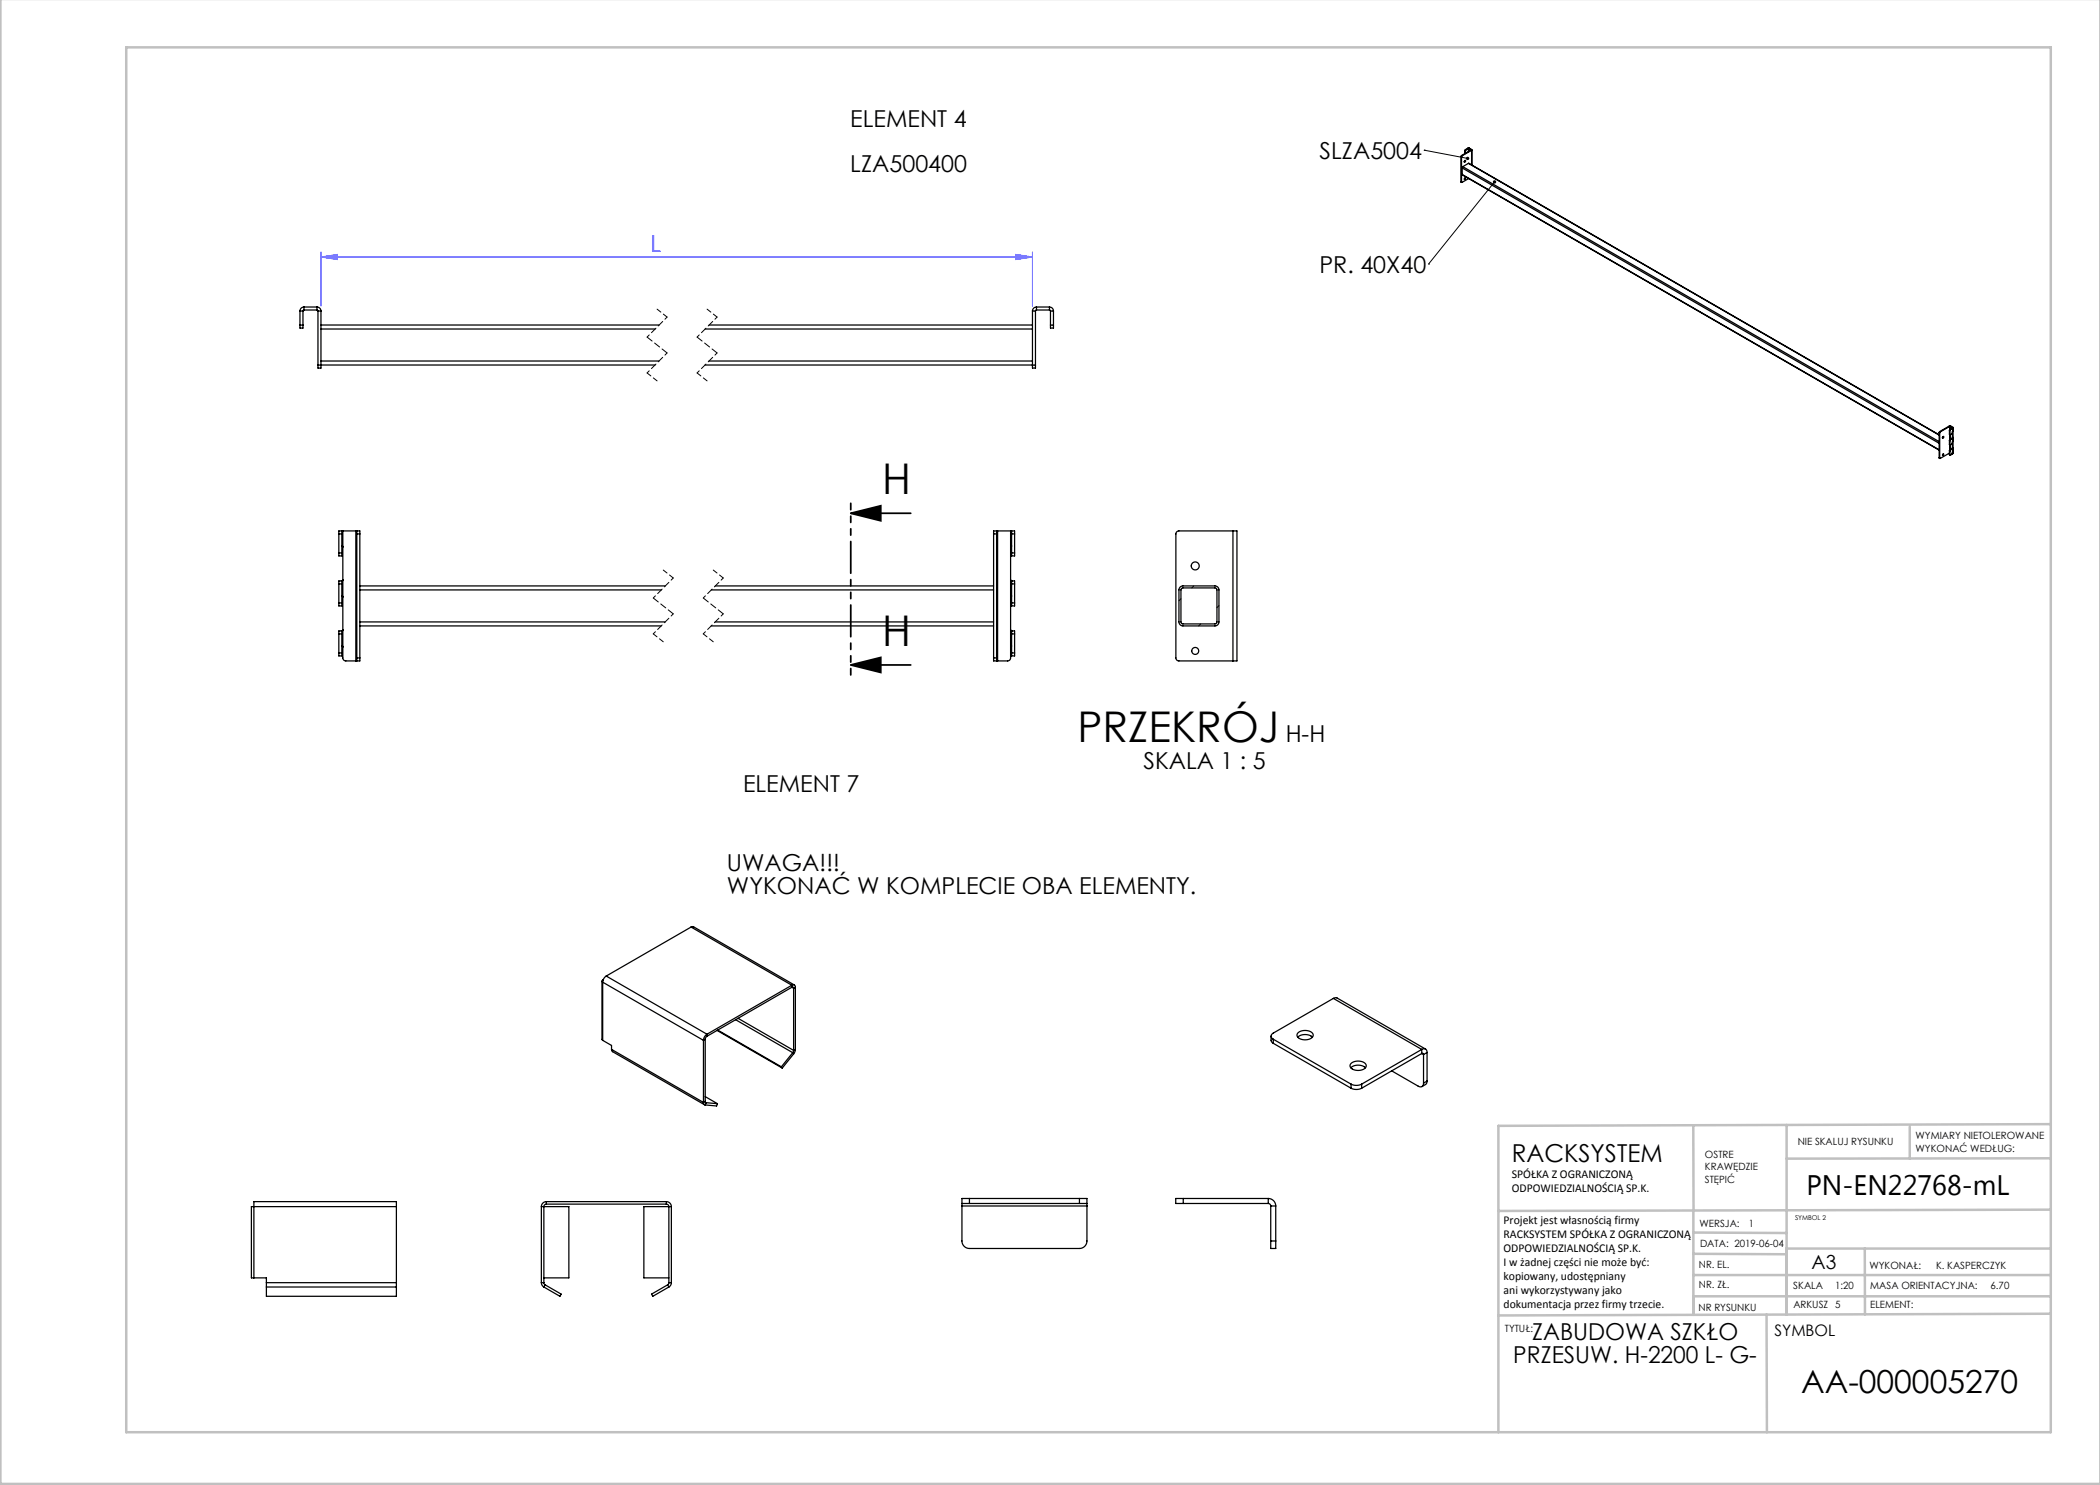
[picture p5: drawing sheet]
<svg xmlns="http://www.w3.org/2000/svg" width="420mm" height="297mm" viewBox="0 0 420 297" stroke-linecap="round" stroke-linejoin="round" font-family="sans-serif">
<path d="M170.2 102.7h12M170.2 102.7l6-1.5v3zM170.2 133h12M170.2 133l6-1.5v3z" fill="none" stroke="#000" stroke-width=".35"/>
<path d="M64.2 51.4l3.3-.5v1zM64.2 50.4v10.8M64.2 51.4h142.3M203.2 50.9l3.3 .5-3.3 .5zM206.5 50.4v10.8" fill="none" stroke="#00f" stroke-width=".2"/>
<path d="M129.4 74.6l2 1.6M131.4 61.8l2 1.6M139.4 74.6l2 1.6M141.4 61.8l2 1.6M132.7 114l2 1.6M142.7 114l2 1.6M130.7 126.8l2 1.6M140.7 126.8l2 1.6" fill="none" stroke="#000" stroke-width=".2" stroke-dasharray="1.3 .6" stroke-dashoffset=".3"/>
<path d="M133.4 63.4l-4 4M133.4 70.6l-4 4M143.4 63.4l-4 4M143.4 70.6l-4 4M134.7 115.6l-4 4M144.7 115.6l-4 4M134.7 122.8l-4 4M144.7 122.8l-4 4" fill="none" stroke="#000" stroke-width=".2" stroke-dasharray="1.3 .6" stroke-dashoffset=".7"/>
<path d="M129.4 67.4l4 3.2M139.4 67.4l4 3.2M130.7 119.6l4 3.2M140.7 119.6l4 3.2" fill="none" stroke="#000" stroke-width=".2" stroke-dasharray="1.3 .6"/>
<path d="M170.2 100.7v34.3" fill="none" stroke="#000" stroke-width=".35" stroke-dasharray="6.3 1.3 1.3 1.3 1.3 1.3" stroke-dashoffset="5.1"/>
<path d="M284.8 30h.1M284.8 30l8.7 1.7M298.9 36.4l-13.2 16.4M285.7 52.8h.1" fill="none" stroke="#000" stroke-width=".2"/>
<g fill="none" stroke="#c0c0c0" stroke-width=".5">
<path d="M.1 -.1v296.9h419.9M25.2 9.5h385v276.9h-385zM338.7 225.2v16.9M357.3 225v37.9M382 225.4v6.3M410.1 224.8l-110.4 .4v61.2M410.1 231.7h-52.8M338.7 259.3h71.5M338.7 255h71.5M338.7 250.8l18.6 .1M338.7 246.5l18.6 .1M338.7 242.1v20.9"/>
<path d="M373 249.7v13.2M410.1 241.9l-110.4 .3M410.2 249.7h-52.9v13.2M353.3 262.9l.1 23.5M410.2 262.7l-110.5 .4"/>
</g>
<path d="M170.2 102.7l6-1.5v3zM170.2 133l6-1.5v3z" fill="#000"/>
<path d="M64.2 51.4l3.3-.5v1zM203.2 50.9l3.3 .5-3.3 .5z" fill="#00f"/>
<path d="M293.3 31.4a.34 .34 0 0 0 .1 .6 .34 .34 0 0 0 .5-.3h-.4h.4a.34 .34 0 0 0-.2-.3 .34 .34 0 0 0-.4 0zM298.7 36.2a.34 .34 0 0 0 0 .4 .34 .34 0 0 0 .5 0 .34 .34 0 0 0-.1-.5l-.2 .3 .2-.3z" fill="#000"/>
<g fill="none" stroke="#000" stroke-width=".25">
<path d="M292.2 36.4l.1 .1M292.2 36.4h.1M292.2 31.3l.1 .1M292.2 31.3v5.1M292.3 31.1l-.1 .2M292.3 31.4v5M292.3 31.1l.1 .1M292.4 31.2l-.1 .2M292.4 34.9l95.4 55.1M292.4 33.6l95.4 55.1M292.4 33.6v1.3M292.6 33.3l-.2 .3"/>
<path d="M292.6 33.3l95.2 55M293 35.6l.1 .1-.2 .2zM293 32.1l-.1 .3M293 32.1v.1M293 30.1l.1 .1M293 30.1v.6M293 32.1v.2M293 35.6l-.1 .2M293.1 29.9l-.1 .2M293.1 30.2v.5M293.1 29.9l.1 .1M293.2 30l-.1 .2"/>
<path d="M293.6 29.6h.3M293.6 29.6l.1 .1M293.6 29.6l-.5 .3M293.7 29.7h.1M293.7 32.7l94.1 54.3M293.7 29.7l-.5 .3M293.7 32.7l-1.1 .6M293.7 29.7v.6M293.7 35.7l-1.3 .8-.1-.1M293.8 29.7l.5 .4M293.8 29.7v.6M293.9 29.6l-.1 .1"/>
<path d="M293.9 29.6l.4 .3M294.2 30h.1M294.2 30l-1.9 1.1M294.3 29.9v.2M294.3 30.1l-1.9 1.1M294.3 29.9l-.1 .1M294.3 30.1v2.9M294.4 30v3M60 65v.6h.6v-.6M60 62.2h.6M60 65h.6M60 62.2v2.8"/>
<path d="M60.6 62.2v2.8M60.8 62l-.2 .2M60.8 61.4a.8 .8 0 0 0-.8 .8M60.8 62h2.6M60.8 61.4h2.6M60.8 61.4v.6M63.4 62l.2 .2M63.4 61.4a.8 .8 0 0 1 .8 .8M63.4 61.4v.6M63.6 62.2h.6M63.6 62.2v10.8M64.2 62.2v11.4h-.6v-.6"/>
<path d="M64.2 65h67.6M64.2 65.8h66.8M64.2 72.2h67.6M131 73h-67.4M141 73h66.1M141 65.8h65.5M141.8 72.2h64.7M141.8 65h64.7M206.5 62.2v11.4h.6v-.6M206.5 62.2h.6M207.1 62.2v10.8M207.3 62l-.2 .2"/>
<path d="M207.3 61.4a.8 .8 0 0 0-.8 .8M207.3 61.4v.6M207.3 62h2.6M207.3 61.4h2.6M209.9 62l.2 .2M209.9 61.4a.8 .8 0 0 1 .8 .8M209.9 61.4v.6M210.1 65v.6h.6v-.6M210.1 62.2h.6M210.1 65h.6M210.1 62.2v2.8M210.7 62.2v2.8"/>
<path d="M387.8 91.6l.2 .1M387.8 86.5l.1 .1M387.8 86.5v5.1M387.8 91.6h.1M387.9 86.3l-.1 .2M387.9 86.6v5M387.9 86.3l.1 .1M388 86.4l-.1 .2M388.5 87.4l.1 .1M388.6 87.4h.1M388.6 90.8l.1 .1-.1 .2zM388.6 90.8l-.1 .2"/>
<path d="M388.7 87.3l-.2 .3M389.9 85.2h.2M389.9 85.2l.1 .1M389.9 85.2l-2 1.1M389.9 90.6l-1.9 1.1-.1-.1M389.9 86.8l.1 .2M389.9 88.9l.1 .1M389.9 90.9l.1 .1M389.9 86.1h.1M389.9 86.8l.1 .1M389.9 86.1v.7M389.9 88.1v.8"/>
<path d="M389.9 90.1v.8M389.9 88.1l.1 .1M389.9 88.9h.1M389.9 90.1l.1 .1M390 85.3h.1M390 85.3l-2 1.1M390 85.3v.6M390 86.9v1M390 89v1M390 85.9l-.1 .2M390 87.9l-.1 .2M390 89.9l-.1 .2"/>
<path d="M390 85.9h.1M390 86.1v.8M390 88.2v.7M390 90.2v.8M390 87.9l.1 .1M390 89.9l.1 .1M390 85.3l.5 .2M390 85.3v.5M390 87v.9M390 89v.9M390.1 85.9l-.1 .2M390.1 88l-.1 .2"/>
<path d="M390.1 90l-.1 .2M390.1 85.2l-.1 .1M390.1 85.2l.5 .3M390.5 90.8l-.5 .2M390.5 86.3l-.1 .4-.4 .2M390.5 88.4l-.1 .4-.4 .1M390.5 90.4v.4M390.5 85.5v.1M390.5 90.7v.1M390.5 85.6h.1M390.5 86.3v1.3M390.5 88.4v1.3"/>
<path d="M390.5 90.4v.3M390.5 87.6l.1 .1M390.5 87.6l-.5 .3M390.5 89.7l-.5 .2M390.5 89.7h.1M390.5 87.6h.1M390.5 89.6h.1M390.6 85.5v.1M390.6 87.5v.1M390.6 87.5l-.1 .1M390.6 89.5v.1M390.6 89.5l-.1 .1"/>
<path d="M390.6 90.7l-.1 .1M390.6 85.6l-.5 .3M390.6 85.6v1.9M390.6 87.7v1.8M390.6 89.7v1M390.6 85.5l-.6 .4M390.6 87.7l-.5 .3M390.6 89.7l-.5 .3M390.6 90.7h-.1M390.6 87.6v.1M390.6 89.6v.1M390.6 87.6h-.1"/>
<path d="M390.6 89.6h-.1M390.7 85.6l-.1 .6-.1 .1M390.7 87.6l-.1 .6-.1 .2M390.7 89.6l-.1 .7-.1 .1M67.8 110.6v.6h.6v-.6M67.8 106.8h.6M67.8 110.6h.6M67.8 116.8h.6M67.8 106.8v3.8M67.8 116.8v3.8M68.3 116.2l.3-.2-.2 .2M68.4 116.2v.6"/>
<path d="M68.4 116.2h-.6v.6M68.4 106.2v.6M68.4 106.2h-.6v.6M68.4 106.2h.2M68.4 106.8v3.8M68.4 116.8v3.8M68.4 109.2l.2 .2zM68.4 119.2l.2 .2zM68.6 106.2v25.4a.6 .6 0 0 0 .6 .6h2M68.6 106.2h2.6M71.2 106.2h.2M71.2 106.2v26"/>
<path d="M71.4 106.2v.6M71.4 106.2h.6v.6M71.4 106.8h.6M71.4 106.8v24.8M72 118h60.3M72 117.2h61.1M72 106.8v24.8M142.3 118h56.4M143.1 117.2h55.6M198.7 106.8h.6M198.7 106.8v24.8M199.3 106.2h-.6v.6"/>
<path d="M199.3 106.2v.6M199.3 106.2h.2M199.3 106.8v24.8M199.5 106.2h2.6M199.5 106.2v26M202.1 106.2h.2M202.1 106.2v25.4a.6 .6 0 0 1-.6 .6h-2M202.3 106.2h.6v.6M202.3 106.2v.6M202.3 116.2h.6v.6M202.3 116.2v.6M202.3 110.6v.6h.6v-.6"/>
<path d="M202.3 116.2l-.2-.2 .3 .2M202.3 119.2l-.2 .2 .2-.2M202.3 109.2l-.2 .2 .2-.2M202.3 106.8h.6M202.3 110.6h.6M202.3 106.8v3.8M202.3 116.8v3.8M202.3 116.8h.6M202.9 106.8v3.8M202.9 116.8v3.8M236 117.4l.6-.2h6.4a.8 .8 0 0 1 .8 .8v6.4a.8 .8 0 0 1-.8 .8h-6.4a.8 .8 0 0 1-.8-.8v-6.4zM236.3 117.7l.3-.1h6.4l.3 .1 .1 .3v6.4l-.1 .3-.3 .1h-6.4l-.3-.1-.1-.3v-6.4z"/>
<path d="M246.6 106.2h-10.8a.6 .6 0 0 0-.6 .6v24.8a.6 .6 0 0 0 .6 .6h10.8M246.6 106.2h.8v26h-.8M246.6 106.2v26M67.8 130.6v.6h.6v-.6M67.8 120.6v.6h.6v-.6M67.8 126.8h.6M67.8 130.6h.6M67.8 120.6h.6M67.8 126.8v3.8M68.3 126.2l.3-.2-.2 .2M68.4 126.2v.6M68.4 126.2h-.6v.6"/>
<path d="M68.4 126.8v3.8M68.4 129.2l.2 .2zM71.2 132.2h.2M71.4 131.6v.6M71.4 131.6h.6M72 131.6v.6h-.6M72 124.4h61M72 125.2h60.2M142.2 125.2h56.5M143 124.4h55.7M198.7 131.6v.6h.6M198.7 131.6h.6"/>
<path d="M199.3 131.6v.6M199.3 132.2h.2M202.2 129.2h.1l-.2 .2zM202.3 126.2v.6M202.3 126.2h.6v.6M202.3 130.6v.6h.6v-.6M202.3 120.6v.6h.6v-.6M202.3 126.2l-.2-.2 .3 .2M202.3 126.8v3.8M202.3 126.8h.6M202.3 130.6h.6M202.3 120.6h.6"/>
<path d="M202.9 126.8v3.8M120.4 196.2v11.7l.1 .2M120.5 196l-.1 .2 .1 .2M120.5 196.4l20.2 11.7M120.5 196.4v11.7M120.5 196l.1 .1M120.6 196h-.1M121.2 195.2l-.4 .5-.3 .7M121.2 195.2l20.2 11.6M138.2 185.4h.5l20.2 11.6M138.2 185.4l-17 9.8M138.2 185.4l20.2 11.6"/>
<path d="M158.4 197a.43 .43 0 0 1 .5 0 .43 .43 0 0 1 .2 .5M158.4 197.5l.2-.1 .1 .3M158.4 197l-17 9.8M158.4 197v.5M158.4 197.5l-17 9.8M158.4 197.5l.3 .2M158.7 197.7v12.4M159.1 197.5l-.4 .2M159.1 197.5v12.4M266.7 199.7l-12 6.9a.65 .65 0 0 0-.5 .6 .65 .65 0 0 0 .5 .6M266.7 199.7l.4-.2 .3 .1 17.7 10.2M266.7 199.7l17.7 10.2"/>
<path d="M120.5 208.1l1.8 1v.8M122.3 209.9l.2 .4 18.4 10.6M122.3 209.9l18.4 10.6M140.7 208.1v12.4M141 207.9l-.3 .2M141 207.9v12.4M141 219.3l2.5 1.4M141.4 206.8l-.5 .6-.2 .7M141.4 207.3l-.4 .6M141.4 206.8v.5M143.4 206.1l13.1 7.5M143.5 206l12.8 7.4"/>
<path d="M147.1 203.9l11.4 6.6M147.6 203.7l11.1 6.4M156.3 213.4l.2 .2M158.5 210.5l-2.2 2.9M158.5 210.5l.2 .3M158.7 210.1l-.2 .4M158.7 210.8l-2.2 2.8M159.1 209.9l-.4 .9M159.1 209.9l-.4 .2M254.2 207.2v1l.5 .5M254.7 207.8l15.5 9M254.7 207.8v.9"/>
<path d="M254.7 208.7l15.5 8.9M259.6 207.4a2.28 2.28 0 0 1 2.9 0M259.6 206.5a2.14 2.14 0 0 1 3 .4 1.22 1.22 0 0 1-1.5 1.1l-.9-.2a.77 .77 0 0 1-.7-.4 .77 .77 0 0 1 .1-.9zM270.2 213.6a2.28 2.28 0 0 1 2.9 0M270.2 217.6l1.1 .3 1-.3M270.2 216.8l1.1 .3 1-.3M270.2 216.8v.8M270.2 212.7a2.14 2.14 0 0 1 3 .3 1.22 1.22 0 0 1-1.5 1.1l-.9-.1a.77 .77 0 0 1-.7-.5 .77 .77 0 0 1 .1-.8zM272.3 216.8v.8M278.3 214.2l5.3 3a.65 .65 0 0 0 .8 .1 .65 .65 0 0 0 .3-.7M284.4 209.9a.65 .65 0 0 1 .7-.1 .65 .65 0 0 1 .3 .7M284.4 210.7h.2l.1 .2"/>
<path d="M284.4 209.9l-12.1 6.9M284.4 209.9v.8M284.4 210.7l-12.1 6.9M284.4 210.7l.3 .2M284.7 210.9v5.7M285.4 216.2l-.2 .6-.8 .5M285.4 210.5l-.7 .4M285.4 210.5v5.7M285.4 216.2l-.7 .4M140.7 220.5l.1 .3 .2 .2M141 220.3l.2 .2M141 220.3l-.3 .2"/>
<path d="M141.1 220.5h.1M141.2 220.5l-.2 .5M141.2 220.5l2.3 .2M143.5 220.7l-.2 .5-2.3-.2M193.9 239.7h-1.5v1M193.9 239.7v1M193.9 239.7h22M215.9 239.7h1.5v1M215.9 239.7v1M236.6 239.7h-1.5v1h1.5M236.6 239.7h17M236.6 239.7v1"/>
<path d="M253.6 239.7a1.5 1.5 0 0 1 1.5 1.5M253.6 239.7v1M50.8 241.3h-.5v14.3h.5M50.8 241.3v-1h28.5v1M50.8 241.3v14.3M50.8 241.3h28.5M50.8 255.6h2.5v.9M53.3 256.5v.9M53.3 257.4v1.9h26v-1.9M53.3 256.5h26M53.3 257.4h26M79.3 256.5v.9"/>
<path d="M79.3 241.3v15.2M108.3 256.5l.1 .5 .4 .4M108.3 241.3h5.5v14.3h-5M108.3 256.5h.5M108.3 241.3v15.2M108.8 256.5l.2 .5M109 257l3.2 1.8-.2 .5-3.2-1.9M109 257l-.2 .4M109.3 240.3a1 1 0 0 0-1 1M109.3 240.8l-.4 .2-.1 .3v15.2M109.3 240.3h24M109.3 240.3v.5"/>
<path d="M109.3 240.8h24M133.3 240.8l.3 .2 .2 .3v15.2M133.3 240.3a1 1 0 0 1 1 1M133.3 240.3v.5M133.5 257l.3 .4M133.5 257l-3.2 1.8 .3 .5 3.2-1.9M133.8 256.5l-.3 .5M133.8 256.5h.5M134.3 256.5l-.2 .5-.3 .4M134.3 241.3h-5.5v14.3h5M134.3 241.3v15.2M192.4 240.7h1.5"/>
<path d="M192.4 240.7v.5M192.4 241.2v7a1.5 1.5 0 0 0 1.5 1.5h22a1.5 1.5 0 0 0 1.5-1.5v-7M192.4 241.2h25M193.9 240.7h22M215.9 240.7h1.5M217.4 240.7v.5M236.6 240.7h17M253.6 240.7l.4 .1 .1 .4M254.1 248.2v1.5h1v-1.5M254.1 241.2h1M254.1 248.2h1M254.1 241.2v7"/>
<path d="M255.1 241.2v7"/>
<circle cx="293" cy="32.2" r=".17"/>
<circle cx="388.6" cy="87.4" r=".17"/>
<circle cx="239" cy="113.2" r=".8"/>
<circle cx="239" cy="130.2" r=".7"/>
</g>
<path d="M236.2 119.8l-.4 .4M238.8 117.2l-.4 .4M240.1 124.8l-.4 .4M243.8 121.1l-.4 .4" fill="none" stroke="#000" stroke-width=".2"/>
<g font-size="8.5">
<text x="176.4" y="98.8">H</text>
<text x="176.4" y="129.2">H</text>
<text x="215.5" y="148.4">PRZEKRÓJ</text>
</g>
<text font-size="6.3" x="360.2" y="278.5">AA-000005270</text>
<text font-size="5.6" x="361.3" y="239.1">PN-EN22768-mL</text>
<text font-size="4.9" x="302.4" y="232.4">RACKSYSTEM</text>
<g font-size="4.7">
<text x="170.1" y="25.3">ELEMENT 4</text>
<text x="170.1" y="34.4">LZA500400</text>
<text x="263.9" y="31.8">SLZA5004</text>
<text x="263.9" y="54.5">PR. 40X40</text>
<text x="257.1" y="148.4">H-H</text>
<text x="228.7" y="153.8">SKALA 1 : 5</text>
<text x="148.6" y="158.3">ELEMENT 7</text>
<text x="145.4" y="174.2">UWAGA!!!</text>
<text x="145.4" y="178.7">WYKONAĆ W KOMPLECIE OBA ELEMENTY.</text>
<text x="306.4" y="268.1">ZABUDOWA SZKŁO</text>
<text x="302.7" y="272.6">PRZESUW. H-2200 L- G-</text>
</g>
<text font-size="4.7" fill="#00f" x="130.1" y="50.4">L</text>
<text font-size="3.9" x="362.3" y="253.8">A3</text>
<text font-size="3.2" x="354.9" y="267.2">SYMBOL</text>
<g font-size="2.4">
<text x="302.4" y="235.6">SPÓŁKA Z OGRANICZONĄ</text>
<text x="302.4" y="238.4">ODPOWIEDZIALNOŚCIĄ SP.K.</text>
<text x="300.7" y="244.7">Projekt jest własnością firmy</text>
<text x="300.7" y="247.5">RACKSYSTEM SPÓŁKA Z OGRANICZONĄ</text>
<text x="300.7" y="250.3">ODPOWIEDZIALNOŚCIĄ SP.K.</text>
<text x="300.7" y="253.1">I w żadnej części nie może być:</text>
<text x="300.7" y="256">kopiowany, udostępniany</text>
<text x="300.7" y="258.8">ani wykorzystywany jako</text>
<text x="300.7" y="261.6">dokumentacja przez firmy trzecie.</text>
</g>
<g font-size="2">
<text x="383.1" y="227.9">WYMIARY NIETOLEROWANE</text>
<text x="341" y="231.6">OSTRE</text>
<text x="359.5" y="228.9">NIE SKALUJ RYSUNKU</text>
<text x="383.1" y="230.4">WYKONAĆ WEDŁUG:</text>
<text x="341" y="234.1">KRAWĘDZIE</text>
<text x="341" y="236.6">STĘPIĆ</text>
<text x="339.9" y="245.4">WERSJA:</text>
<text x="349.8" y="245.4">1</text>
<text x="340" y="249.4">DATA: 2019-06-04</text>
<text x="339.8" y="257.6">NR. ZŁ.</text>
<text x="339.8" y="253.5">NR. EL.</text>
<text x="358.7" y="257.7">SKALA</text>
<text x="367" y="257.7">1:20</text>
<text x="373.9" y="253.8">WYKONAŁ:</text>
<text x="374.1" y="257.7">MASA ORIENTACYJNA:</text>
<text x="387.2" y="253.8">K. KASPERCZYK</text>
<text x="398.1" y="257.7">6.70</text>
<text x="339.7" y="262.3">NR RYSUNKU</text>
<text x="358.7" y="261.7">ARKUSZ 5</text>
<text x="374.1" y="261.7">ELEMENT:</text>
<text x="301" y="266.4">TYTUŁ:</text>
</g>
<text font-size="1.3" x="359" y="244">SYMBOL 2</text>
</svg>
